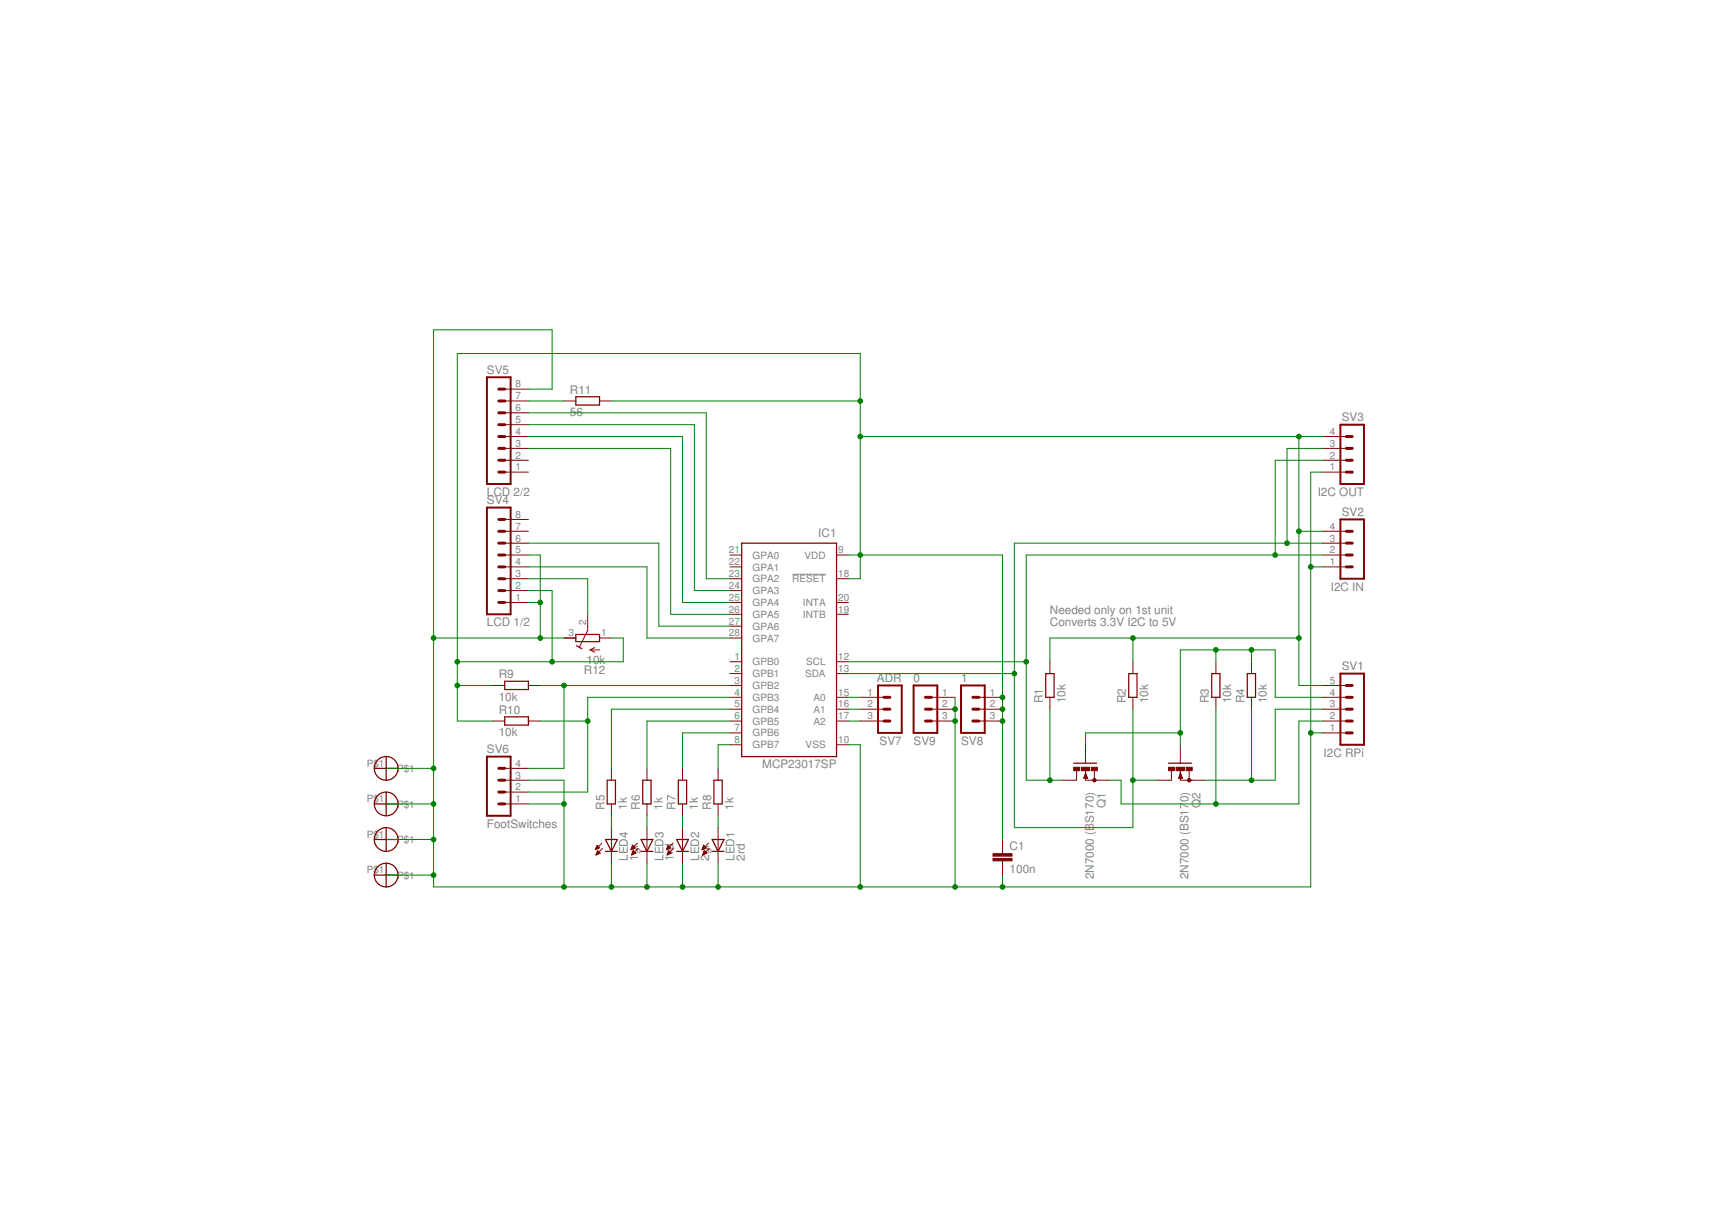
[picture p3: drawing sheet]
<svg xmlns="http://www.w3.org/2000/svg" width="297mm" height="210mm" viewBox="0 0 297 210" stroke-linecap="round" stroke-linejoin="round" font-family="sans-serif">
<path d="M135.8 98.4h5.7" fill="none" stroke="#808080" stroke-width=".17"/>
<g fill="none" stroke="#800000" stroke-width=".21">
<path d="M98.7 68h4.1v1.4h-4.1zM127.1 93.1h16.3v36.5h-16.3zM86.5 116.7h4.1v1.5h-4.1zM98.7 108.7h4.1v1.2h-4.1zM98.8 110.6l.9 .5M179.2 115.4h1.5v4.1h-1.5zM193.5 115.4h1.4v4.1h-1.4zM207.7 115.4h1.4v4.1h-1.4zM213.8 115.4h1.4v4.1h-1.4zM64.2 137.8h4M64.2 131.7h4M66.2 129.6v4.1"/>
<path d="M66.2 135.7v4.1M86.5 122.8h4.1v1.4h-4.1zM104.1 133.7h1.4v4.1h-1.4zM110.2 133.7h1.4v4.1h-1.4zM116.3 133.7h1.4v4.1h-1.4zM122.4 133.7h1.4v4.1h-1.4zM184 130.8h4M186 132.8v.4h-.2M200.3 130.8h3.9M202.3 132.8v.4h-.2M64.2 143.8h4M64.2 149.9h4"/>
<path d="M66.2 141.8v4.1M66.2 147.9v4.1M103.8 145.9h2M103.8 143.8h2l-1 2.1zM109.9 145.9h2M109.9 143.8h2l-1 2.1zM116 145.9h2M116 143.8h2l-1 2.1zM122.1 143.8h2l-1 2.1zM122.1 145.9h2"/>
<circle cx="66.2" cy="131.7" r="2.03"/>
<circle cx="66.2" cy="137.8" r="2.03"/>
<circle cx="66.2" cy="143.8" r="2.03"/>
<circle cx="66.2" cy="149.9" r="2.03"/>
</g>
<g fill="none" stroke="#800000" stroke-width=".17">
<path d="M86.5 78.9h4.1M86.5 76.8h4.1M86.5 74.8h4.1M86.5 72.8h4.1M86.5 70.7h4.1M86.5 68.7h4.1M86.5 66.7h4.1M96.7 68.7h2M102.8 68.7h2M226.7 78.9h4.1M226.7 76.8h4.1M226.7 74.8h4.1"/>
<path d="M86.5 99.2h4.1M86.5 95.1h4.1M86.5 97.1h4.1M86.5 93.1h4.1M86.5 91h4.1M86.5 80.9h4.1M86.5 89h4.1M125.1 99.2h2M125.1 95.1h2M125.1 97.1h2M143.4 99.2h2M143.4 95.1h2"/>
<path d="M226.7 95.1h4.1M226.7 97.1h4.1M226.7 93.1h4.1M226.7 91h4.1M226.7 80.9h4.1M84.5 117.5h2M86.5 103.2h4.1M86.5 101.2h4.1M90.6 117.5h2M96.7 109.3h2M100.7 105.3v2.7l-1.4 2.8M101.1 111.4h1.7"/>
<path d="M101.1 111.4l.8 .4M101.9 111l-.8 .4M102.8 109.3h2M125.1 113.4h2M125.1 115.4h2M125.1 119.5h2M125.1 103.2h2M125.1 105.3h2M125.1 117.5h2M125.1 101.2h2M125.1 107.3h2M125.1 109.3h2"/>
<path d="M143.4 113.4h2M143.4 115.4h2M143.4 119.5h2M143.4 103.2h2M143.4 105.3h2M147.4 119.5h4.1M159.6 119.5h4.1M167.8 119.5h4M180 113.4v2M180 119.5v2M194.2 113.4v2M194.2 119.5v2"/>
<path d="M208.4 113.4v2M208.4 119.5v2M214.5 113.4v2M214.5 119.5v2M226.7 119.5h4.1M226.7 117.5h4.1M84.5 123.5h2M86.5 133.7h4.1M86.5 137.8h4.1M86.5 135.7h4.1M86.5 131.7h4.1M90.6 123.5h2"/>
<path d="M104.8 131.7v2M104.8 137.8v2M110.9 131.7v2M110.9 137.8v2M117 131.7v2M117 137.8v2M123.1 131.7v2M123.1 137.8v2M125.1 121.5h2M125.1 123.5h2M125.1 125.6h2M125.1 127.6h2"/>
<path d="M143.4 121.5h2M143.4 123.5h2M143.4 127.6h2M147.4 121.5h4.1M147.4 123.5h4.1M159.6 121.5h4.1M159.6 123.5h4.1M167.8 121.5h4M167.8 123.5h4M184.5 132.1v1.6h-2.5M186.1 131.9v1.8h4M186.1 132.4l.3 1-.3-.1"/>
<path d="M186.1 127.6v3.2M186.1 132.5l-.3 .8 .3-.1M187.6 132.1v1.6M200.8 132.1v1.6h-2.6M202.3 131.9v1.8h4.1M202.3 132.4l.4 1-.4-.1M202.3 127.6v3.2M202.3 132.5l-.3 .8 .3-.1M203.8 132.1v1.6M226.7 121.5h4.1M226.7 123.5h4.1M226.7 125.6h4.1"/>
<path d="M102.1 145.5h.1M102.1 145.5h.3M102.2 145.4h.4M102.2 145.3h.5M102.2 146.4h.1M102.2 145.2h.5M102.2 146.3h.3M102.3 145.1h.3M102.3 146.3h.4M102.3 145h.2M102.3 146.2h.5M102.3 146.1h.4"/>
<path d="M102.3 144.9h.1M102.4 146h.3M102.4 145.9h.2M102.4 145.8h.1M102.4 145.8l.5 .4-.7 .3zM102.8 145.3l-.4-.4-.4 .7M102.8 145.3l-.8 .3M103.2 144.5l-1.2 1.1M103.3 145.4l-1.1 1.1M104.8 141.8v6.1M108.2 145.5h.1M108.2 145.5h.3"/>
<path d="M108.2 145.4h.5M108.3 145.3h.5M108.3 146.4h.1M108.3 145.2h.5M108.3 146.3h.3M108.4 145.1h.3M108.4 146.3h.4M108.4 146.2h.5M108.4 145h.2M108.4 146.1h.4M108.4 144.9h.1M108.5 146h.3"/>
<path d="M108.5 145.9h.2M108.5 145.8h.1M108.5 145.8l.4 .4-.7 .3zM108.9 145.3l-.5-.4-.3 .7M108.9 145.3l-.8 .3M109.3 144.5l-1.2 1.1M109.4 145.4l-1.2 1.1M110.9 141.8v6.1M114.3 145.5h.1M114.3 145.5h.3M114.3 145.4h.5M114.4 145.3h.5"/>
<path d="M114.4 146.4h.1M114.4 145.2h.5M114.4 146.3h.3M114.4 145.1h.4M114.4 146.3h.5M114.5 146.2h.5M114.5 145h.2M114.5 146.1h.4M114.5 144.9h.1M114.5 144.9l.5 .4-.8 .3zM114.6 146h.3M114.6 145.9h.2"/>
<path d="M114.6 145.8h.1M114.6 145.8l.4 .4-.7 .3zM115.4 144.5l-1.2 1.1M115.5 145.4l-1.2 1.1M117 141.8v6.1M120.4 145.5h.1M120.4 145.5h.2M120.4 145.4h.5M120.5 145.3h.5M120.5 146.4h.1M120.5 145.2h.4M120.5 146.3h.3"/>
<path d="M120.5 145.1h.4M120.5 146.3h.5M120.6 146.2h.5M120.6 145h.2M120.6 146.1h.4M120.6 144.9h.1M120.6 146h.3M120.7 145.9h.2M120.7 145.8l.4 .4-.7 .3zM120.7 145.8h.1M121.1 145.3l-.5-.4-.3 .7M121.1 145.3l-.8 .3"/>
<path d="M121.5 144.5l-1.2 1.1M121.6 145.4l-1.2 1.1M123.1 141.8v6.1M171.8 143.8v2.5M171.8 147.5v2.4"/>
</g>
<g fill="none" stroke="#800000" stroke-width=".34">
<path d="M83.5 64.6h4v18.3h-4zM229.7 72.8h4.1v10.1h-4.1zM83.5 87h4v18.3h-4zM229.7 89h4.1v10.2h-4.1zM150.5 117.5h4.1v8.1h-4.1zM156.6 117.5h4.1v8.1h-4.1zM164.7 117.5h4.1v8.1h-4.1zM229.7 115.4h4.1v12.2h-4.1zM83.5 129.6h4v10.2h-4z"/>
<circle cx="187.6" cy="133.7" r=".21"/>
<circle cx="203.8" cy="133.7" r=".21"/>
</g>
<g fill="none" stroke="#800000" stroke-width=".51">
<path d="M85.5 76.8h1M85.5 78.9h1M85.5 74.8h1M85.5 72.8h1M85.5 66.7h1M85.5 68.7h1M85.5 70.7h1M230.8 76.8h1M230.8 78.9h1M230.8 74.8h1M85.5 93.1h1M85.5 95.1h1"/>
<path d="M85.5 97.1h1M85.5 91h1M85.5 80.9h1M85.5 99.2h1M85.5 89h1M230.8 93.1h1M230.8 95.1h1M230.8 97.1h1M230.8 91h1M230.8 80.9h1M85.5 101.2h1M85.5 103.2h1"/>
<path d="M151.5 119.5h1M158.6 119.5h1M166.8 119.5h1M230.8 117.5h1M230.8 119.5h1M85.5 133.7h1M85.5 135.7h1M85.5 137.8h1M85.5 131.7h1M151.5 121.5h1M151.5 123.5h1M158.6 121.5h1"/>
<path d="M158.6 123.5h1M166.8 121.5h1M166.8 123.5h1M230.8 121.5h1M230.8 123.5h1M230.8 125.6h1"/>
</g>
<path d="M186.1 132.5l.2 .8h-.5M202.3 132.5l.2 .8h-.5" fill="none" stroke="#800000" stroke-width=".25"/>
<g fill="#800000" stroke="#800000" stroke-width=".17">
<path d="M184 131.5h1v.6h-1z"/>
<path d="M187.1 131.5h1v.6h-1z"/>
<path d="M185.3 131.5h1.5v.6h-1.5z"/>
<path d="M200.3 131.5h1v.6h-1z"/>
<path d="M203.3 131.5h1v.6h-1z"/>
<path d="M201.6 131.5h1.4v.6h-1.4z"/>
<path d="M170.2 147.1h3.3v.4h-3.3z"/>
<path d="M170.2 146.3h3.3v.4h-3.3z"/>
</g>
<g fill="none" stroke="#008000" stroke-width=".17">
<path d="M90.6 76.8h24.4v28.5h10.1M90.6 74.8h26.4v28.4h8.1M90.6 70.7h30.5v28.5h4M90.6 68.7h6.1M90.6 72.8h28.4v28.4h6.1M90.6 66.7h4v-10.2h-20.3v95.5h150.4v-71.1h2M104.8 68.7h42.6M147.4 74.8h79.3M222.6 74.8v42.7h4.1M226.7 78.9h-8.1v16.2M226.7 76.8h-6.1v16.3M90.6 93.1h22.3v14.2h12.2"/>
<path d="M90.6 95.1h2v14.2M90.6 97.1h20.3v12.2h14.2M90.6 99.2h10.1v6.1M145.4 95.1h26.4v48.7M145.4 99.2h2v-38.6h-69v62.9h6.1M222.6 91h4.1M224.7 97.1h2M226.7 95.1h-50.8v38.6h6.1M226.7 93.1h-52.8v48.7h20.3v-20.3M74.3 109.3h22.4M78.4 117.5h6.1M90.6 101.2h4v12.2"/>
<path d="M90.6 103.2h2M92.6 117.5h32.5M96.7 117.5v14.2h-6.1M104.8 109.3h2v4.1h-28.4M125.1 119.5h-24.4v16.2h-10.1M145.4 119.5h2M145.4 115.4h28.5M145.4 113.4h30.5M163.7 119.5v32.5M194.2 109.3v4.1M208.4 111.4v2M214.5 111.4v2"/>
<path d="M222.6 109.3h-42.6v4.1M226.7 119.5h-8.1v-8.1h-16.3v16.2M66.2 137.8h8.1M66.2 131.7h8.1M90.6 133.7h6.1v18.3M90.6 137.8h6.1M92.6 123.5h8.1M104.8 139.8v2M110.9 139.8v2M117 139.8v2M123.1 139.8v2M125.1 125.6h-8.1v6.1"/>
<path d="M125.1 121.5h-20.3v10.2M125.1 123.5h-14.2v8.2M125.1 127.6h-2v4.1M145.4 121.5h2M145.4 123.5h2M145.4 127.6h2v24.4M180 121.5v12.2M194.2 133.7h4M202.3 125.6h-16.2v2M208.4 121.5v16.3M214.5 121.5v12.2M224.7 125.6h2"/>
<path d="M226.7 121.5h-8.1v12.2h-12.2M226.7 123.5h-4.1v14.3h-30.4v-4.1h-2.1M66.2 143.8h8.1M66.2 149.9h8.1M104.8 147.9v4.1M110.9 147.9v4.1M117 147.9v4.1M123.1 147.9v4.1M171.8 149.9v2.1"/>
</g>
<g fill="#008000" stroke="#008000" stroke-width=".17">
<circle cx="208.4" cy="111.4" r=".4"/>
<circle cx="214.5" cy="111.4" r=".4"/>
<circle cx="202.3" cy="125.6" r=".4"/>
<circle cx="220.6" cy="93.1" r=".4"/>
<circle cx="194.2" cy="133.7" r=".4"/>
<circle cx="173.9" cy="115.4" r=".4"/>
<circle cx="180" cy="133.7" r=".4"/>
<circle cx="218.6" cy="95.1" r=".4"/>
<circle cx="175.9" cy="113.4" r=".4"/>
<circle cx="214.5" cy="133.7" r=".4"/>
<circle cx="208.4" cy="137.8" r=".4"/>
<circle cx="194.2" cy="109.3" r=".4"/>
<circle cx="222.6" cy="91" r=".4"/>
<circle cx="222.6" cy="109.3" r=".4"/>
<circle cx="222.6" cy="74.8" r=".4"/>
<circle cx="147.4" cy="95.1" r=".4"/>
<circle cx="147.4" cy="74.8" r=".4"/>
<circle cx="78.4" cy="117.5" r=".4"/>
<circle cx="147.4" cy="68.7" r=".4"/>
<circle cx="78.4" cy="113.4" r=".4"/>
<circle cx="171.8" cy="121.5" r=".4"/>
<circle cx="171.8" cy="119.5" r=".4"/>
<circle cx="94.6" cy="113.4" r=".4"/>
<circle cx="171.8" cy="123.5" r=".4"/>
<circle cx="224.7" cy="97.1" r=".4"/>
<circle cx="224.7" cy="125.6" r=".4"/>
<circle cx="147.4" cy="152" r=".4"/>
<circle cx="110.9" cy="152" r=".4"/>
<circle cx="117" cy="152" r=".4"/>
<circle cx="123.1" cy="152" r=".4"/>
<circle cx="96.7" cy="137.8" r=".4"/>
<circle cx="104.8" cy="152" r=".4"/>
<circle cx="96.7" cy="152" r=".4"/>
<circle cx="74.3" cy="109.3" r=".4"/>
<circle cx="163.7" cy="152" r=".4"/>
<circle cx="163.7" cy="123.5" r=".4"/>
<circle cx="163.7" cy="121.5" r=".4"/>
<circle cx="92.6" cy="109.3" r=".4"/>
<circle cx="92.6" cy="103.2" r=".4"/>
<circle cx="171.8" cy="152" r=".4"/>
<circle cx="74.3" cy="131.7" r=".4"/>
<circle cx="74.3" cy="137.8" r=".4"/>
<circle cx="74.3" cy="143.8" r=".4"/>
<circle cx="74.3" cy="149.9" r=".4"/>
<circle cx="96.7" cy="117.5" r=".4"/>
<circle cx="100.7" cy="123.5" r=".4"/>
</g>
<g font-size="2" fill="#808080">
<text x="83.5" y="64">SV5</text>
<text x="97.7" y="71.3">56</text>
<text x="97.7" y="67.5">R11</text>
<text x="230" y="72.2">SV3</text>
<text x="83.5" y="85">LCD 2/2</text>
<text x="83.5" y="86.4">SV4</text>
<text x="225.9" y="85">I2C OUT</text>
<text x="230" y="88.4">SV2</text>
<text x="140.3" y="92.1">IC1</text>
<text x="228.1" y="101.2">I2C IN</text>
<text x="83.5" y="107.3">LCD 1/2</text>
<text x="180" y="105.2">Needed only on 1st unit</text>
<text x="180" y="107.3">Converts 3.3V I2C to 5V</text>
<text x="100.5" y="113.8">10k</text>
<text x="85.5" y="116.3">R9</text>
<text x="100.1" y="115.5">R12</text>
<text x="150.3" y="116.8">ADR</text>
<text x="156.6" y="116.8">0</text>
<text x="164.7" y="116.8">1</text>
<text x="230" y="114.8">SV1</text>
<text x="85.5" y="120.1">10k</text>
<text x="85.5" y="122.3">R10</text>
<text x="178.8" y="120.5" transform="rotate(-90 178.8 120.5)">R1</text>
<text x="182.6" y="120.5" transform="rotate(-90 182.6 120.5)">10k</text>
<text x="193" y="120.5" transform="rotate(-90 193 120.5)">R2</text>
<text x="196.8" y="120.5" transform="rotate(-90 196.8 120.5)">10k</text>
<text x="207.2" y="120.5" transform="rotate(-90 207.2 120.5)">R3</text>
<text x="211" y="120.5" transform="rotate(-90 211 120.5)">10k</text>
<text x="213.3" y="120.5" transform="rotate(-90 213.3 120.5)">R4</text>
<text x="217.1" y="120.5" transform="rotate(-90 217.1 120.5)">10k</text>
<text x="83.5" y="129">SV6</text>
<text x="85.5" y="126.2">10k</text>
<text x="130.6" y="131.7">MCP23017SP</text>
<text x="150.8" y="127.6">SV7</text>
<text x="156.6" y="127.6">SV9</text>
<text x="164.7" y="127.6">SV8</text>
<text x="226.9" y="129.6">I2C RPi</text>
<text x="203.7" y="137.5" transform="rotate(-90 203.7 137.5)">0)</text>
<text x="83.5" y="141.8">FootSwitches</text>
<text x="103.6" y="138.8" transform="rotate(-90 103.6 138.8)">R5</text>
<text x="107.4" y="138.8" transform="rotate(-90 107.4 138.8)">1k</text>
<text x="109.7" y="138.8" transform="rotate(-90 109.7 138.8)">R6</text>
<text x="113.5" y="138.8" transform="rotate(-90 113.5 138.8)">1k</text>
<text x="115.8" y="138.8" transform="rotate(-90 115.8 138.8)">R7</text>
<text x="119.6" y="138.8" transform="rotate(-90 119.6 138.8)">1k</text>
<text x="121.9" y="138.8" transform="rotate(-90 121.9 138.8)">R8</text>
<text x="125.7" y="138.8" transform="rotate(-90 125.7 138.8)">1k</text>
<text x="189.5" y="138.4" transform="rotate(-90 189.5 138.4)">Q1</text>
<text x="205.8" y="138.4" transform="rotate(-90 205.8 138.4)">Q2</text>
<text x="107.6" y="147.5" transform="rotate(-90 107.6 147.5)">LED4</text>
<text x="109.4" y="147.5" transform="rotate(-90 109.4 147.5)">1gr</text>
<text x="113.7" y="147.5" transform="rotate(-90 113.7 147.5)">LED3</text>
<text x="115.5" y="147.5" transform="rotate(-90 115.5 147.5)">1rd</text>
<text x="119.8" y="147.5" transform="rotate(-90 119.8 147.5)">LED2</text>
<text x="121.6" y="147.5" transform="rotate(-90 121.6 147.5)">2gr</text>
<text x="125.9" y="147.5" transform="rotate(-90 125.9 147.5)">LED1</text>
<text x="127.6" y="147.5" transform="rotate(-90 127.6 147.5)">2rd</text>
<text x="173.1" y="149.6">100n</text>
<text x="173.1" y="145.6">C1</text>
<text x="187.5" y="150.7" transform="rotate(-90 187.5 150.7)">2N7000 (BS170)</text>
<text x="203.7" y="150.7" transform="rotate(-90 203.7 150.7)">2N7000 (BS17</text>
</g>
<g font-size="1.7" fill="#808080">
<text x="88.4" y="70.5">6</text>
<text x="88.4" y="68.4">7</text>
<text x="88.4" y="66.4">8</text>
<text x="88.4" y="76.5">3</text>
<text x="88.4" y="74.5">4</text>
<text x="88.4" y="72.5">5</text>
<text x="227.9" y="76.5">3</text>
<text x="227.9" y="74.5">4</text>
<text x="88.4" y="80.6">1</text>
<text x="88.4" y="78.6">2</text>
<text x="227.9" y="80.6">1</text>
<text x="227.9" y="78.6">2</text>
<text x="88.4" y="88.7">8</text>
<text x="88.4" y="94.8">5</text>
<text x="88.4" y="92.8">6</text>
<text x="88.4" y="90.8">7</text>
<text x="124.9" y="94.8">21</text>
<text x="129" y="95.7">GPA0</text>
<text x="137.9" y="95.7">VDD</text>
<text x="143.7" y="94.8">9</text>
<text x="227.9" y="94.8">2</text>
<text x="227.9" y="92.8">3</text>
<text x="227.9" y="90.8">4</text>
<text x="88.4" y="100.9">2</text>
<text x="88.4" y="98.9">3</text>
<text x="88.4" y="96.9">4</text>
<text x="124.9" y="96.9">22</text>
<text x="124.9" y="98.9">23</text>
<text x="124.9" y="100.9">24</text>
<text x="129" y="97.8">GPA1</text>
<text x="129" y="99.8">GPA2</text>
<text x="129" y="101.8">GPA3</text>
<text x="135.8" y="99.8">RESET</text>
<text x="143.7" y="98.9">18</text>
<text x="227.9" y="96.9">1</text>
<text x="88.4" y="102.9">1</text>
<text x="100.4" y="107" transform="rotate(-90 100.4 107)">2</text>
<text x="124.9" y="102.9">25</text>
<text x="124.9" y="105">26</text>
<text x="124.9" y="107">27</text>
<text x="129" y="103.9">GPA4</text>
<text x="129" y="105.9">GPA5</text>
<text x="129" y="107.9">GPA6</text>
<text x="137.6" y="103.8">INTA</text>
<text x="137.6" y="105.9">INTB</text>
<text x="143.7" y="102.9">20</text>
<text x="143.7" y="105">19</text>
<text x="97.5" y="109">3</text>
<text x="103" y="109">1</text>
<text x="124.9" y="109">28</text>
<text x="125.9" y="113.1">1</text>
<text x="129" y="109.9">GPA7</text>
<text x="138.2" y="114">SCL</text>
<text x="143.7" y="113.1">12</text>
<text x="125.9" y="115.1">2</text>
<text x="125.9" y="117.2">3</text>
<text x="125.9" y="119.2">4</text>
<text x="129" y="114">GPB0</text>
<text x="129" y="116">GPB1</text>
<text x="129" y="118.1">GPB2</text>
<text x="138" y="116">SDA</text>
<text x="143.7" y="115.1">13</text>
<text x="143.7" y="119.2">15</text>
<text x="148.7" y="119.2">1</text>
<text x="161.5" y="119.2">1</text>
<text x="169.6" y="119.2">1</text>
<text x="227.9" y="119.2">4</text>
<text x="227.9" y="117.2">5</text>
<text x="125.9" y="121.2">5</text>
<text x="125.9" y="123.3">6</text>
<text x="125.9" y="125.3">7</text>
<text x="129" y="120.1">GPB3</text>
<text x="129" y="122.1">GPB4</text>
<text x="129" y="124.2">GPB5</text>
<text x="139.4" y="120.1">A0</text>
<text x="139.4" y="122.1">A1</text>
<text x="139.4" y="124.2">A2</text>
<text x="143.7" y="121.2">16</text>
<text x="143.7" y="123.3">17</text>
<text x="148.7" y="121.2">2</text>
<text x="148.7" y="123.3">3</text>
<text x="161.5" y="121.2">2</text>
<text x="161.5" y="123.3">3</text>
<text x="169.6" y="121.2">2</text>
<text x="169.6" y="123.3">3</text>
<text x="227.9" y="125.3">1</text>
<text x="227.9" y="123.3">2</text>
<text x="227.9" y="121.2">3</text>
<text x="62.9" y="131.4">P$1</text>
<text x="88.4" y="131.4">4</text>
<text x="125.9" y="127.3">8</text>
<text x="129" y="126.2">GPB6</text>
<text x="129" y="128.2">GPB7</text>
<text x="138.1" y="128.2">VSS</text>
<text x="143.7" y="127.3">10</text>
<text x="62.9" y="137.5">P$1</text>
<text x="68.1" y="132.3">P$1</text>
<text x="88.4" y="137.5">1</text>
<text x="88.4" y="135.4">2</text>
<text x="88.4" y="133.4">3</text>
<text x="62.9" y="143.6">P$1</text>
<text x="68.1" y="138.4">P$1</text>
<text x="62.9" y="149.7">P$1</text>
<text x="68.1" y="144.5">P$1</text>
<text x="68.1" y="150.6">P$1</text>
</g>
</svg>
